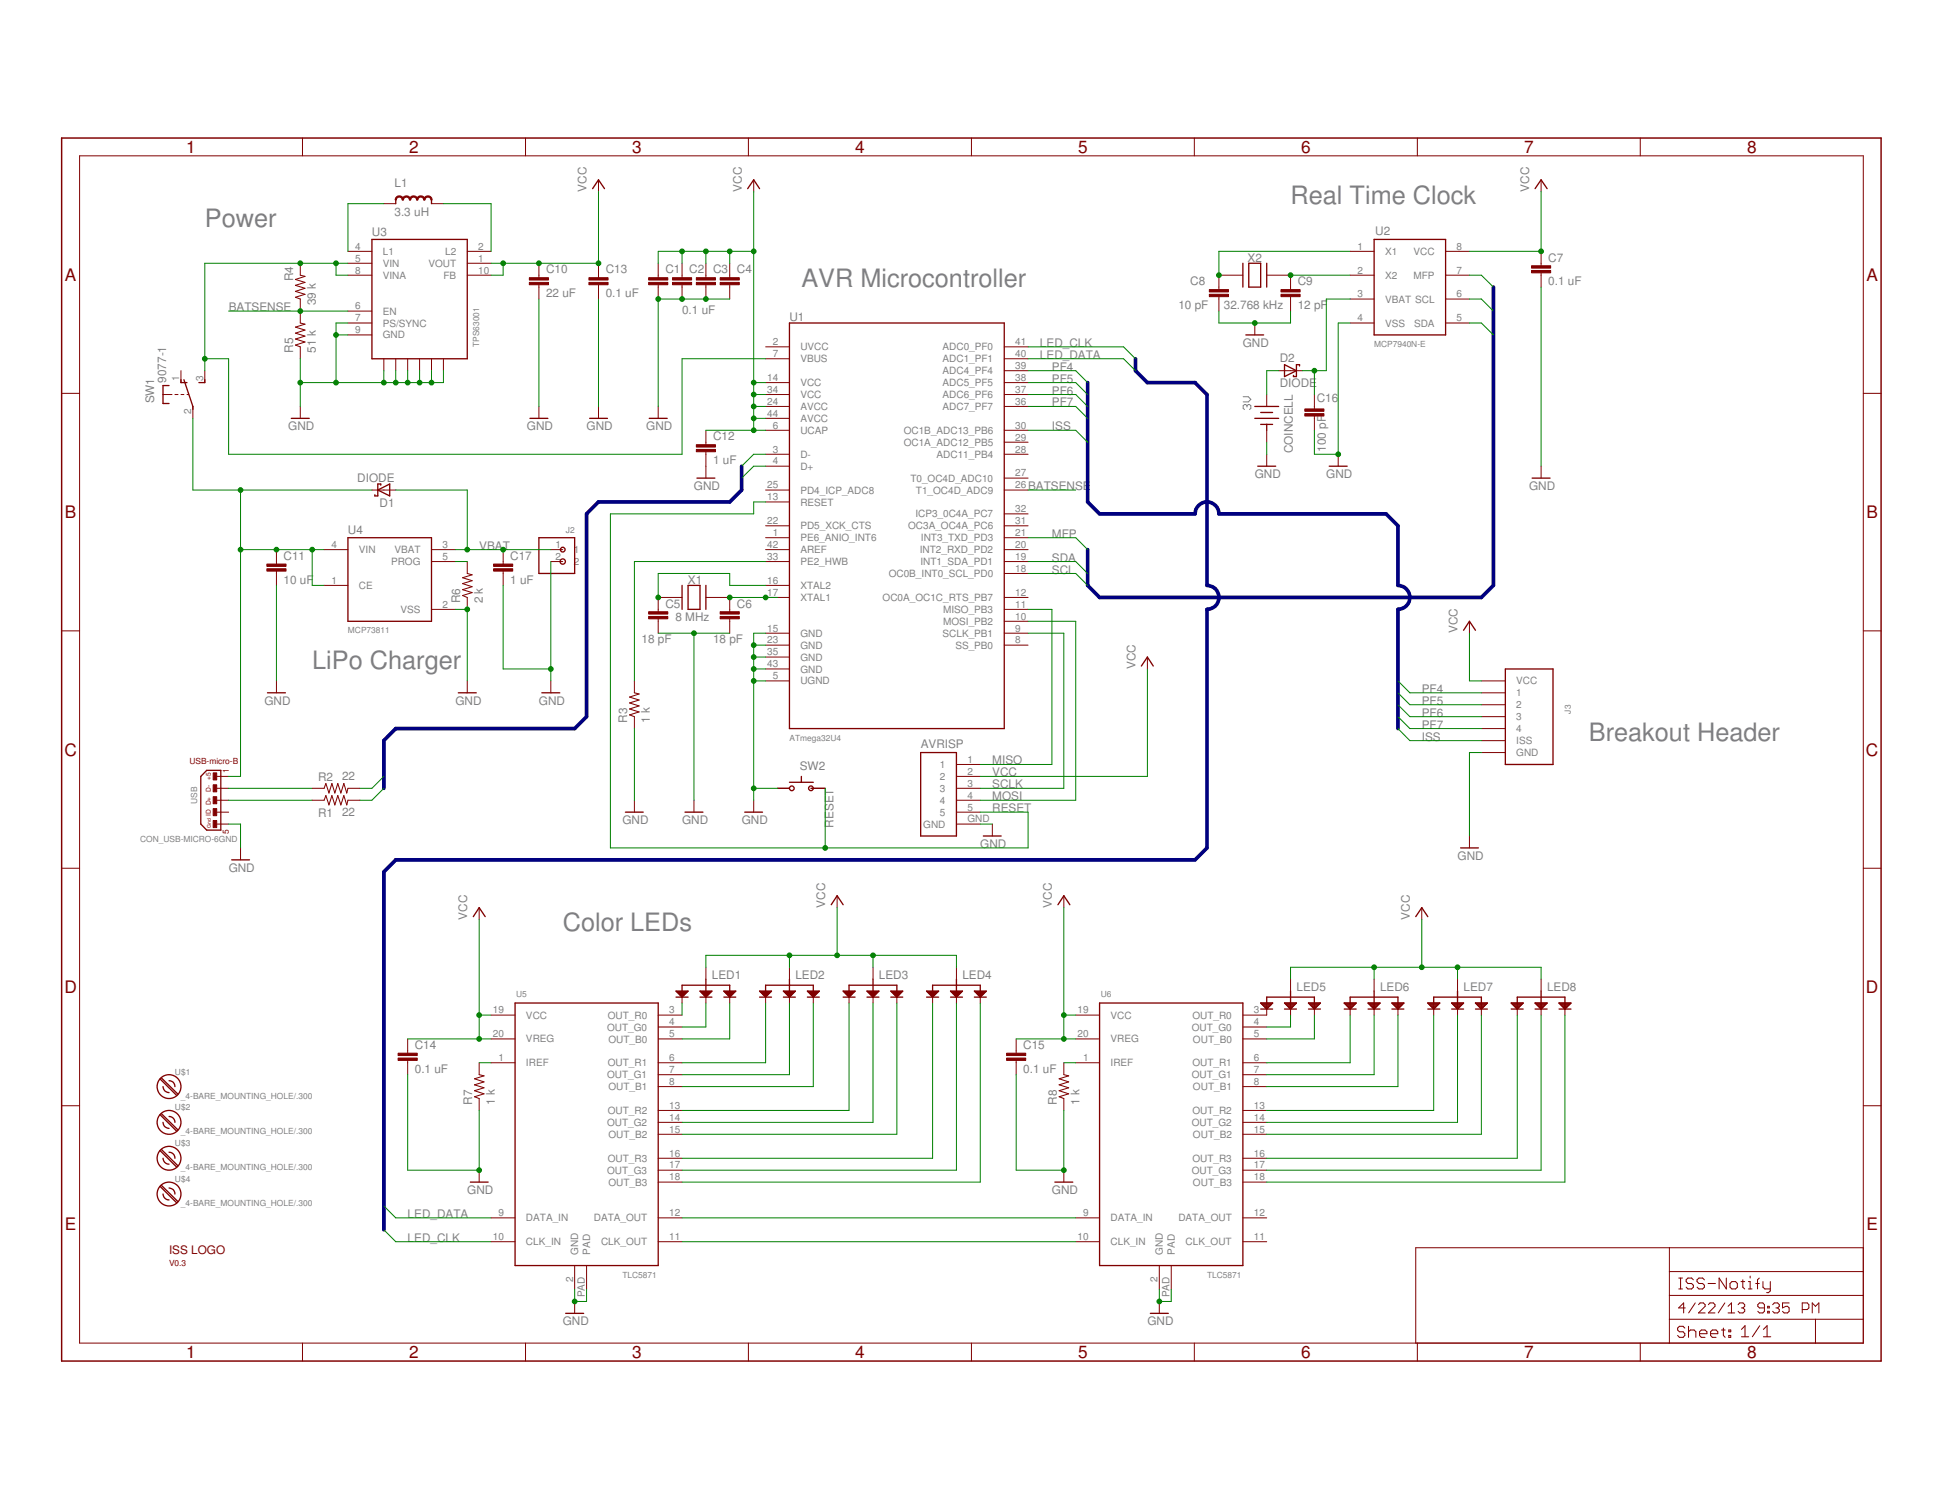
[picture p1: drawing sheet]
<svg xmlns="http://www.w3.org/2000/svg" width="279mm" height="216mm" viewBox="0 0 279 216" stroke-linecap="round" stroke-linejoin="round" font-family="sans-serif">
<path d="M178.9 57.1h.7l.4 .3-.4 .4h-.7M179.4 58.4l-.2-.2h-.2l-.1 .2v.3l.1 .2M179.4 58.4l.2-.2h.2l.2 .2v.3l-.2 .2M179.4 58.4v.1" fill="none" stroke="#808080" stroke-width=".14"/>
<g fill="none" stroke="#800000" stroke-width=".19">
<path d="M53.5 34.4h13.7v17.2h-13.7zM56.9 28.8v.5M62.1 28.8v.5M85.3 27.1l.8-1.2 .9 1.2M107.6 27.1l.8-1.2 .9 1.2M178.8 37.9v3.4M179.7 37.9h1.7v3.4h-1.7zM182.2 37.9v3.4M197.7 34.4h10.3v13.8h-10.3zM220.9 27.1l.8-1.2 .9 1.2M24.3 55.5h-.8v2.5h.8M26 54.6v.4h.9"/>
<path d="M26.5 54.6l1.2 3.9v.4M29.5 54.6v.4h-.9M113.6 46.5h30.9v58.3h-30.9zM179.2 48.2h2.6M180.5 58.5h3.5M181.4 59.3h1.7M184.8 52.5l1.7 .8-1.7 .9zM187 52.6v-.1h-.5v1.7h-.4v-.2M41.9 60.2h2.6M50.1 77.3h12v12.1h-12zM54.4 70.5l1.7-.9v1.7zM54.8 69.8v-.2h-.4v1.7h-.5v-.1"/>
<path d="M76.2 60.2h2.6M77.5 77.3h5.2v5.2h-5.2zM84.8 60.2h2.6M93.4 60.2h2.6M100.3 68.8h2.5M180.5 60.2h3.5M181 67.1h2.5M181.4 61h1.7M182.2 61v.9M191.2 67.1h2.6M220.4 68.8h2.6M38.5 99.7h2.6"/>
<path d="M65.9 99.7h2.6M78 99.7h2.5M98.1 84.2v3.5M99 84.2h1.7v3.5h-1.7zM101.6 84.2v3.5M164.2 95.8l.9-1.3 .8 1.3M210.6 90.7l.8-1.3 .9 1.3M216.6 96.2h6.8v13.8h-6.8zM29.7 110.8h2.1v8.6h-2.1l-.8-.9v-6.8zM90 116.8h2.5M98.6 116.8h2.5M107.1 116.8h2.6"/>
<path d="M111.9 113.4h1.7M113.6 112.5h3.4M115.3 111.7v.8M116.7 113.4h2M132.5 108.2h5.1v12h-5.1zM33.3 123.7h2.6M68.1 131.8l.8-1.2 .9 1.2M119.6 130.1l.8-1.3 .9 1.3M141.5 120.2h2.5M152.2 130.1l.9-1.3 .8 1.3M203.7 131.8l.9-1.2 .8 1.2M210.1 122h2.6"/>
<path d="M23 155.2l2.4 2.4M23.2 155l2.4 2.4M23.5 156.3a.87 .87 0 0 0 .8 .9M24.3 155.4a.8 .8 0 0 1 .9 .9M74.1 144.3h20.6v37.7h-20.6zM97.3 143.4h1.7M97.3 142.6h1.7l-.9 .8zM97.3 142.6h1.6M97.5 142.7h1.3M97.6 142.9h1.1M97.7 143h.8M97.9 143.2h.5"/>
<path d="M98 143.3h.2M98.1 142.6v-.9h6.9v1.7M100.7 143.4h1.7M100.7 142.6h1.7l-.8 .8zM100.8 142.6h1.6M100.9 142.7h1.3M101 142.9h1.1M101.2 143h.8M101.3 143.2h.5M101.5 143.3h.2M101.6 140.8v2.6M104.1 143.4h1.8"/>
<path d="M104.1 142.6h1.8l-.9 .8zM104.2 142.6h1.6M104.3 142.7h1.4M104.5 142.9h1M104.6 143h.8M104.8 143.2h.4M104.9 143.3h.2M109.3 143.4h1.7M109.3 142.6h1.7l-.8 .8zM109.3 142.6h1.7M109.5 142.7h1.3M109.6 142.9h1.1"/>
<path d="M109.7 143h.8M109.9 143.2h.5M110 143.3h.3M110.2 142.6v-.9h6.8v1.7M112.7 143.4h1.7M112.7 142.6h1.7l-.8 .8zM112.8 142.6h1.6M112.9 142.7h1.3M113.1 142.9h1M113.2 143h.8M113.3 143.2h.5M113.5 143.3h.2"/>
<path d="M113.6 140.8v2.6M116.2 143.4h1.7M116.2 142.6h1.7l-.9 .8zM116.2 142.6h1.6M116.3 142.7h1.4M116.5 142.9h1M116.6 143h.8M116.8 143.2h.5M116.9 143.3h.2M121.3 143.4h1.7M121.3 142.6h1.7l-.8 .8zM121.3 142.6h1.7"/>
<path d="M121.5 142.7h1.3M121.6 142.9h1.1M121.8 143h.8M121.9 143.2h.5M122 143.3h.3M122.2 142.6v-.9h6.8v1.7M124.7 143.4h1.7M124.7 142.6h1.7l-.8 .8zM124.8 142.6h1.6M124.9 142.7h1.4M125.1 142.9h1M125.2 143h.8"/>
<path d="M125.3 143.2h.5M125.5 143.3h.2M125.6 140.8v2.6M128.2 143.4h1.7M128.2 142.6h1.7l-.9 .8zM128.2 142.6h1.6M128.4 142.7h1.3M128.5 142.9h1.1M128.6 143h.8M128.8 143.2h.5M128.9 143.3h.2M133.3 143.4h1.7"/>
<path d="M133.3 142.6h1.7l-.8 .8zM133.4 142.6h1.6M133.5 142.7h1.4M133.6 142.9h1.1M133.8 143h.8M133.9 143.2h.5M134.1 143.3h.2M134.2 142.6v-.9h6.8v1.7M136.8 143.4h1.7M136.8 142.6h1.7l-.9 .8zM136.8 142.6h1.6M136.9 142.7h1.4"/>
<path d="M137.1 142.9h1M137.2 143h.8M137.4 143.2h.5M137.5 143.3h.2M137.6 140.8v2.6M140.2 143.4h1.7M140.2 142.6h1.7l-.9 .8zM140.2 142.6h1.7M140.4 142.7h1.3M140.5 142.9h1.1M140.7 143h.7M140.8 143.2h.5"/>
<path d="M140.9 143.3h.3M158.2 144.3h20.6v37.7h-20.6zM181.4 144.3h1.7l-.9 .8zM181.4 145.1h1.7M181.4 144.3h1.7M181.5 144.4h1.4M181.7 144.6h1.1M181.8 144.7h.9M181.9 144.8h.6M182.1 145h.3M182.2 144.3v-.9h6.9v1.7M184.8 144.3h1.7l-.8 .8z"/>
<path d="M184.8 145.1h1.7M184.8 144.3h1.7M185 144.4h1.4M185.1 144.6h1.1M185.3 144.7h.8M185.4 144.8h.5M185.5 145h.3M185.7 142.6v2.5M188.3 144.3h1.7l-.9 .8zM188.3 145.1h1.7M188.3 144.3h1.6M188.4 144.4h1.4"/>
<path d="M188.5 144.6h1.2M188.7 144.7h.8M188.8 144.8h.6M189 145h.3M193.4 144.3h1.7l-.9 .8zM193.4 145.1h1.7M193.4 144.3h1.7M193.5 144.4h1.5M193.7 144.6h1.1M193.8 144.7h.9M194 144.8h.5M194.1 145h.3"/>
<path d="M194.2 144.3v-.9h6.9v1.7M196.8 144.3h1.7l-.8 .8zM196.8 145.1h1.7M196.8 144.3h1.7M197 144.4h1.4M197.1 144.6h1.1M197.3 144.7h.8M197.4 144.8h.6M197.5 145h.3M197.7 142.6v2.5M200.3 144.3h1.7l-.9 .8zM200.3 145.1h1.7"/>
<path d="M200.3 144.3h1.7M200.4 144.4h1.4M200.6 144.6h1.1M200.7 144.7h.8M200.8 144.8h.6M201 145h.3M205.4 144.3h1.7l-.8 .8zM205.4 145.1h1.7M205.4 144.3h1.7M205.6 144.4h1.4M205.7 144.6h1.1M205.8 144.7h.9"/>
<path d="M206 144.8h.6M206.1 145h.3M206.3 144.3v-.9h6.8v1.7M208.9 144.3h1.7l-.9 .8zM208.9 145.1h1.7M208.9 144.3h1.6M209 144.4h1.4M209.1 144.6h1.2M209.3 144.7h.8M209.4 144.8h.6M209.5 145h.3M209.7 142.6v2.5"/>
<path d="M212.3 144.3h1.7l-.9 .8zM212.3 145.1h1.7M212.3 144.3h1.7M212.4 144.4h1.4M212.6 144.6h1.1M212.7 144.7h.9M212.9 144.8h.5M213 145h.3M217.4 144.3h1.7l-.8 .8zM217.4 145.1h1.7M217.4 144.3h1.7M217.6 144.4h1.4"/>
<path d="M217.7 144.6h1.2M217.9 144.7h.8M218 144.8h.6M218.1 145h.3M218.3 144.3v-.9h6.8v1.7M220.9 144.3h1.7l-.9 .8zM220.9 145.1h1.7M220.9 144.3h1.7M221 144.4h1.4M221.1 144.6h1.2M221.3 144.7h.8M221.4 144.8h.6"/>
<path d="M221.6 145h.3M221.7 142.6v2.5M224.3 144.3h1.7l-.9 .8zM224.3 145.1h1.7M224.3 144.3h1.7M224.5 144.4h1.4M224.6 144.6h1.1M224.7 144.7h.9M224.9 144.8h.5M225 145h.3M23 160.3l2.4 2.4M23 165.5l2.4 2.4"/>
<path d="M23 170.6l2.4 2.4M23.2 160.2l2.4 2.3M23.2 165.3l2.4 2.4M23.2 170.5l2.4 2.3M23.5 161.4a.87 .87 0 0 0 .8 .9M23.5 166.6a.87 .87 0 0 0 .8 .8M23.5 171.7a.87 .87 0 0 0 .8 .9M24.3 160.6a.83 .83 0 0 1 .9 .8M24.3 165.7a.83 .83 0 0 1 .9 .9M24.3 170.9a.83 .83 0 0 1 .9 .8M67.7 170h2.5M151.8 170h2.5"/>
<path d="M81.4 188.9h2.6M165.5 188.9h2.6"/>
<circle cx="81" cy="79.1" r=".34"/>
<circle cx="81" cy="80.8" r=".38"/>
<circle cx="113.9" cy="113.4" r=".34"/>
<circle cx="116.7" cy="113.4" r=".34"/>
<circle cx="24.3" cy="156.3" r="1.71"/>
<circle cx="24.3" cy="161.4" r="1.71"/>
<circle cx="24.3" cy="166.6" r="1.71"/>
<circle cx="24.3" cy="171.7" r="1.71"/>
</g>
<g fill="none" stroke="#800000" stroke-width=".14">
<path d="M43.5 19.9v2.5M75.6 19.9v2.5M107.7 19.9v2.5M139.8 19.9v2.5M171.8 19.9v2.5M203.9 19.9v2.5M236 19.9v2.5M11.5 22.4h256.6v170.8h-256.6zM43.2 37.9v1.7M50.1 36.2h3.4M50.1 39.6h3.4M50.1 37.9h3.4"/>
<path d="M55.2 29.3h1.7M62.1 29.3h1.7M67.2 36.2h3.5M67.2 39.6h3.5M67.2 37.9h3.5M77.5 37.9v2M86.1 25.9v1.7M86.1 37.9v2M94.7 37.9v2M98.1 37.9v2M101.6 37.9v2M105 37.9v2"/>
<path d="M108.4 25.9v1.7M178.8 39.6h-3.4v2.1M182.2 39.6h3.5v2.1M194.2 36.2h3.5M194.2 39.6h3.5M208 36.2h3.4M208 39.6h3.4M221.7 25.9v1.7M221.7 36.2v2M221.7 39.2v2.1M8.9 56.6h2.6M23.5 56.7h1.2"/>
<path d="M25.2 56.7h.4M26 56.7h.5M26 53.3v1.7M26.9 56.7h.3M27.7 58.5v1.7M29.5 53.3v1.7M43.2 43v3.5M43.2 49.9v1.7M43.2 58.5v1.7M50.1 46.5h3.4M50.1 44.7h3.4M50.1 48.2h3.4"/>
<path d="M55.2 51.6v1.7M56.9 51.6v1.7M58.7 51.6v1.7M60.4 51.6v1.7M62.1 51.6v1.7M63.8 51.6v1.7M77.5 41v2M77.5 58.5v1.7M86.1 41v2M86.1 58.5v1.7M94.7 41v2M94.7 58.5v1.7"/>
<path d="M98.1 41v2M101.6 41v2M105 41v2M110.2 49.9h3.4M110.2 51.6h3.4M110.2 55h3.4M110.2 58.5h3.4M110.2 56.7h3.4M144.5 49.9h3.4M144.5 51.6h3.4M144.5 55h3.4M144.5 58.5h3.4"/>
<path d="M144.5 56.7h3.4M144.5 53.3h3.4M175.4 42.7v2M180.5 46.5v1.7M182.2 56.7v1.8M184 53.3h3.4M185.7 42.7v2M189.1 56.7v2.1M189.1 59.8v2.1M194.2 43h3.5M194.2 46.5h3.5M208 43h3.4"/>
<path d="M208 46.5h3.4M268.1 56.6h2.5M39.8 79.1v2M46.6 79.1h3.5M53.5 70.5h3.4M62.1 79.1h3.4M72.4 79.1v2M79.2 79.1h1.8M101.6 61.9v2.1M101.6 65v3.8M110.2 60.2h3.4M110.2 61.9h3.4"/>
<path d="M110.2 65.3h3.4M110.2 67.1h3.4M110.2 70.5h3.4M110.2 72.2h3.4M110.2 75.6h3.4M110.2 77.3h3.4M110.2 79.1h3.4M144.5 61.9h3.4M144.5 65.3h3.4M144.5 70.5h3.4M144.5 63.6h3.4M144.5 68.8h3.4"/>
<path d="M144.5 73.9h3.4M144.5 75.6h3.4M144.5 77.3h3.4M144.5 79.1h3.4M182.2 61.9v1.7M182.2 65.3v1.8M192.5 65.3v1.8M221.7 67.1v1.7M8.9 90.7h2.6M39.8 82.1v2.1M39.8 97.9v1.8M46.6 84.2h3.5"/>
<path d="M62.1 80.8h3.4M62.1 87.7h3.4M67.2 80.8v1.7M67.2 85.9v1.8M67.2 97.9v1.8M72.4 82.1v2.1M79.2 80.8h1.8M79.2 97.9v1.8M91.3 97.9v1.8M94.7 89v2.1M98.1 85.9h-3.4v2.1M101.6 85.9h3.4v2.1"/>
<path d="M105 89v2.1M110.2 80.8h3.4M110.2 85.9h3.4M110.2 91.1h3.4M110.2 92.8h3.4M110.2 84.2h3.4M110.2 94.5h3.4M110.2 96.2h3.4M110.2 97.9h3.4M144.5 80.8h3.4M144.5 82.5h3.4M144.5 85.9h3.4"/>
<path d="M144.5 87.7h3.4M144.5 89.4h3.4M144.5 91.1h3.4M144.5 92.8h3.4M165.1 94.5v1.7M211.4 89.4v1.7M213.1 97.9h3.5M213.1 99.7h3.5M268.1 90.7h2.5M31.2 111.7h1.7M31.2 113.4h1.7M31.2 115.1h1.7"/>
<path d="M31.2 116.8h1.7M31.2 118.5h1.7M44.9 113.4h1.7M44.9 115.1h1.7M50.1 113.4h1.7M50.1 115.1h1.7M91.3 103.1v1.7M91.3 115.1v1.7M99.8 115.1v1.7M108.4 115.1v1.7M111.9 113.4h1.7M117 113.4h1.7"/>
<path d="M137.6 110h3.4M137.6 111.7h3.4M137.6 113.4h3.4M137.6 115.1h3.4M137.6 116.8h3.4M137.6 118.5h3.4M142.8 118.5v1.7M213.1 101.4h3.5M213.1 103.1h3.5M213.1 104.8h3.5M213.1 106.5h3.5M213.1 108.2h3.5"/>
<path d="M8.9 124.9h2.6M34.6 122v1.7M68.9 130.6v1.7M101.6 139.1v1.7M113.6 139.1v1.7M120.4 128.8v1.8M125.6 139.1v1.7M137.6 139.1v1.7M153.1 128.8v1.8M204.6 130.6v1.7M211.4 120.2v1.8M268.1 124.9h2.5"/>
<path d="M8.9 159h2.6M58.7 149.4v2.1M58.7 152.5v2.1M68.9 152.9v1.7M68.9 158v1.7M70.7 146h3.4M70.7 149.4h3.4M70.7 152.9h3.4M94.7 146h3.4M94.7 149.4h3.4M94.7 152.9h3.4M94.7 159.7h3.4"/>
<path d="M94.7 147.7h3.4M94.7 154.6h3.4M94.7 156.3h3.4M98.1 142.6v1.7M101.6 142.6v1.7M105 142.6v1.7M110.2 142.6v1.7M113.6 142.6v1.7M117 142.6v1.7M122.2 142.6v1.7M125.6 142.6v1.7M129 142.6v1.7"/>
<path d="M134.2 142.6v1.7M137.6 142.6v1.7M141 142.6v1.7M146.2 149.4v2.1M146.2 152.5v2.1M153.1 152.9v1.7M153.1 158v1.7M154.8 146h3.4M154.8 149.4h3.4M154.8 152.9h3.4M178.8 149.4h3.4M178.8 152.9h3.4"/>
<path d="M178.8 159.7h3.4M178.8 147.7h3.4M178.8 154.6h3.4M178.8 156.3h3.4M182.2 144.3v1.7h-3.4M185.7 140.8v1.8M185.7 144.3v1.7M189.1 144.3v1.7M194.2 144.3v1.7M197.7 140.8v1.8M197.7 144.3v1.7M201.1 144.3v1.7"/>
<path d="M206.3 144.3v1.7M209.7 140.8v1.8M209.7 144.3v1.7M213.1 144.3v1.7M218.3 144.3v1.7M221.7 140.8v1.8M221.7 144.3v1.7M225.1 144.3v1.7M268.1 159h2.5M68.9 168.3v1.7M70.7 175.2h3.4M70.7 178.6h3.4"/>
<path d="M94.7 175.2h3.4M94.7 178.6h3.4M94.7 166.6h3.4M94.7 161.4h3.4M94.7 168.3h3.4M94.7 163.2h3.4M94.7 170h3.4M153.1 168.3v1.7M154.8 175.2h3.4M154.8 178.6h3.4M178.8 175.2h3.4M178.8 178.6h3.4"/>
<path d="M178.8 166.6h3.4M178.8 161.4h3.4M178.8 168.3h3.4M178.8 163.2h3.4M178.8 170h3.4M240.2 179.5v13.7M268.1 179.5h-64.4v13.7M43.5 193.2v2.6M75.6 193.2v2.6M82.7 182v3.5M82.7 187.2v1.7M84.4 182v3.5"/>
<path d="M107.7 193.2v2.6M139.8 193.2v2.6M166.8 182v3.5M166.8 187.2v1.7M168.5 182v3.5M171.8 193.2v2.6M203.9 193.2v2.6M236 193.2v2.6M240.2 189.8h27.9M240.2 186.3h27.9M240.2 182.9h27.9M242.5 188.1h-1l.7-.7v1.4"/>
<path d="M243.9 187.4l-.9 1.4M244.4 187.7l.2-.3h.5l.2 .3v.2l-.9 .9h.9M245.8 187.7l.2-.3h.5l.2 .3v.2l-.9 .9h.9M248.2 187.4l-1 1.4M248.6 188.8h1M248.6 187.9l.5-.5v1.4M250.1 187.7l.2-.3h.5l.2 .3v.2l-.2 .2M250.5 188.1h.3M250.8 188.1l.2 .3v.2l-.2 .2h-.5l-.2-.2M253.9 188.1h-.8l-.2-.2v-.2l.2-.3h.5l.3 .3v.9l-.3 .2h-.5l-.2-.2M254.3 187.9h.3v.2h-.3zM254.3 188.6h.3v.2h-.3z"/>
<path d="M255 187.7l.3-.3h.5l.2 .3v.2l-.2 .2M255.5 188.1h.3M255.8 188.1l.2 .3v.2l-.2 .2h-.5l-.3-.2M257.4 187.4h-.9v.7l.4-.2h.3l.2 .2v.5l-.2 .2h-.5l-.2-.2M259.3 188.4h.7l.2-.3v-.4l-.2-.3h-.7v1.4M260.7 188.8v-1.4l.5 .5 .5-.5v1.4M261.2 189.8v3.4"/>
</g>
<g fill="#800000" stroke="#800000" stroke-width=".14">
<path d="M30.7 111.2h.5v1h-.5z"/>
<path d="M30.7 112.9h.5v1h-.5z"/>
<path d="M30.7 114.6h.5v1h-.5z"/>
<path d="M30.7 116.3h.5v1h-.5z"/>
<path d="M30.7 118h.5v1h-.5z"/>
<path d="M93.3 40.6h2.8v.4h-2.8z"/>
<path d="M93.3 39.9h2.8v.4h-2.8z"/>
<path d="M96.8 40.6h2.7v.4h-2.7z"/>
<path d="M96.8 39.9h2.7v.4h-2.7z"/>
<path d="M100.2 40.6h2.7v.4h-2.7z"/>
<path d="M100.2 39.9h2.7v.4h-2.7z"/>
<path d="M103.6 40.6h2.8v.4h-2.8z"/>
<path d="M103.6 39.9h2.8v.4h-2.8z"/>
<path d="M93.3 88.7h2.8v.3h-2.8z"/>
<path d="M93.3 88h2.8v.3h-2.8z"/>
<path d="M103.6 88.7h2.8v.3h-2.8z"/>
<path d="M103.6 88h2.8v.3h-2.8z"/>
<path d="M220.3 38.9h2.8v.3h-2.8z"/>
<path d="M220.3 38.2h2.8v.4h-2.8z"/>
<path d="M174 42.3h2.7v.4h-2.7z"/>
<path d="M174 41.7h2.7v.3h-2.7z"/>
<path d="M184.3 42.3h2.7v.4h-2.7z"/>
<path d="M184.3 41.7h2.7v.3h-2.7z"/>
<path d="M76.2 40.6h2.7v.4h-2.7z"/>
<path d="M76.2 39.9h2.7v.4h-2.7z"/>
<path d="M38.4 81.8h2.7v.3h-2.7z"/>
<path d="M38.4 81.1h2.7v.4h-2.7z"/>
<path d="M100.2 64.6h2.7v.4h-2.7z"/>
<path d="M100.2 64h2.7v.3h-2.7z"/>
<path d="M84.7 40.6h2.8v.4h-2.8z"/>
<path d="M84.7 39.9h2.8v.4h-2.8z"/>
<path d="M57.3 152.2h2.7v.3h-2.7z"/>
<path d="M57.3 151.5h2.7v.3h-2.7z"/>
<path d="M144.8 152.2h2.8v.3h-2.8z"/>
<path d="M144.8 151.5h2.8v.3h-2.8z"/>
<path d="M187.7 59.5h2.8v.3h-2.8z"/>
<path d="M187.7 58.8h2.8v.4h-2.8z"/>
<path d="M71 81.8h2.8v.3h-2.8z"/>
<path d="M71 81.1h2.8v.4h-2.8z"/>
</g>
<g fill="#800000" stroke="#800000" stroke-width=".14">
<path d="M57.1 28.3a.59 .59 0 0 1 .6-.1 .59 .59 0 0 1 .3 .6h-.1a.42 .42 0 0 0-.5-.5 .42 .42 0 0 0-.4 .5h-.1v-.1z" fill-rule="evenodd"/>
<path d="M58.1 28.3a.6 .6 0 0 1 .6-.1 .6 .6 0 0 1 .4 .6h-.2a.43 .43 0 0 0-.4-.5 .43 .43 0 0 0-.5 .5h-.1v-.1z" fill-rule="evenodd"/>
<path d="M59.1 28.3a.61 .61 0 0 1 .7-.1 .61 .61 0 0 1 .3 .6h-.2a.43 .43 0 0 0-.4-.5 .43 .43 0 0 0-.4 .5h-.2v-.1z" fill-rule="evenodd"/>
<path d="M60.1 28.3a.6 .6 0 0 1 .7-.1 .6 .6 0 0 1 .3 .6h-.1a.42 .42 0 0 0-.5-.5 .42 .42 0 0 0-.4 .5h-.2v-.1z" fill-rule="evenodd"/>
<path d="M61.2 28.3a.6 .6 0 0 1 .6-.1 .6 .6 0 0 1 .4 .6h-.2a.43 .43 0 0 0-.4-.5 .43 .43 0 0 0-.5 .5h-.1v-.1z" fill-rule="evenodd"/>
</g>
<g fill="none" stroke="#800000" stroke-width=".15">
<path d="M43.2 39.6l.7 .2-1.4 .4 1.4 .4-1.4 .4 1.4 .5-1.4 .4 1.4 .4-1.4 .5 .7 .2M43.2 46.5l.7 .1-1.4 .5 1.4 .4-1.4 .4 1.4 .4-1.4 .5 1.4 .4-1.4 .4 .7 .3M67.2 82.5l.7 .2-1.4 .4 1.4 .4-1.4 .4 1.4 .5-1.4 .4 1.4 .4-1.4 .5 .7 .2M91.3 99.7l.6 .1-1.3 .5 1.3 .4-1.3 .4 1.3 .4-1.3 .5 1.3 .4-1.3 .4 .7 .3M46.6 115.1l.3-.7 .4 1.4 .5-1.4 .4 1.4 .4-1.4 .4 1.4 .5-1.4 .4 1.4 .2-.7M46.6 113.4l.3-.7 .4 1.4 .5-1.4 .4 1.4 .4-1.4 .4 1.4 .5-1.4 .4 1.4 .2-.7M68.9 154.6l.7 .1-1.3 .5 1.3 .4-1.3 .4 1.3 .5-1.3 .4 1.3 .4-1.3 .5 .6 .2M153.1 154.6l.7 .1-1.4 .5 1.4 .4-1.4 .4 1.4 .5-1.4 .4 1.4 .4-1.4 .5 .7 .2M241.5 185.4h.6M241.5 183.8h.6M241.8 183.8v1.6M242.4 191l-.3-.2h-.5l-.2 .2v.3l.2 .3h.5l.3 .2v.3l-.3 .3h-.5l-.2-.3"/>
<path d="M242.9 190.8v1.6M242.9 191.6l.3-.3h.5l.3 .3v.8M243.6 184.1l-.2-.3h-.6l-.2 .3v.2l.2 .3h.6l.2 .3v.2l-.2 .3h-.6l-.2-.3M244.5 191.8h1.1v-.2l-.3-.3h-.5l-.3 .3v.5l.3 .3h.5M245.2 184.1l-.2-.3h-.6l-.2 .3v.2l.2 .3h.6l.2 .3v.2l-.2 .3h-.6l-.2-.3M245.7 184.6h1.1M246.1 191.8h1v-.2l-.2-.3h-.5l-.3 .3v.5l.3 .3h.5M247.7 191.3h.5M247.9 191v1.1l.3 .3M248.4 183.8v1.6l-1.1-1.6v1.6M248.7 191.3h.3v.3h-.3zM248.7 192.1h.3v.3h-.3z"/>
<path d="M248.9 184.6l.3-.3h.5l.3 .3v.5l-.3 .3h-.5l-.3-.3zM250.5 184.3h.5M250.5 191.2l.6-.5v1.6M250.5 192.3h1.1M250.7 184.1v1l.3 .3M251.5 185.4h.6M251.5 184.3h.3v1.1M251.8 183.6v.2M252.6 184.6h.5M253.1 183.8l-.2 .3v1.3M253.2 190.7l-1.1 1.6M253.6 184.3v.8l.3 .3h.8"/>
<path d="M253.7 192.3h1.1M253.7 191.2l.5-.5v1.6M254.7 184.3v1.4l-.3 .2h-.2"/>
</g>
<path d="M8.9 19.9h261.7v175.9h-261.7z" fill="none" stroke="#800000" stroke-width=".21"/>
<path d="M156.5 55v17.2l1.7 1.7h13.7a1.71 1.71 0 0 1 1.8-1.7 1.71 1.71 0 0 1 1.7 1.7h24l1.7 1.7v8.6a1.73 1.73 0 0 1 1.7 1.7 1.73 1.73 0 0 1-1.7 1.8v17.1M163.4 51.6v1.7l1.7 1.7h6.8l1.8 1.7v27.5a1.73 1.73 0 0 1 1.7 1.7 1.73 1.73 0 0 1-1.7 1.8v34.3l-1.8 1.7h-115l-1.7 1.7v51.5M214.9 41.3v42.9l-1.8 1.7h-54.9l-1.7-1.7v-5.1M106.7 67.1v3.4l-1.7 1.7h-18.9l-1.7 1.7v29.2l-1.7 1.7h-25.8l-1.7 1.7v6.9" fill="none" stroke="#000080" stroke-width=".53"/>
<g fill="none" stroke="#008000" stroke-width=".14">
<path d="M48.3 37.9v1.7h1.8M50.1 37.9h-20.6v15.4M55.2 29.3h-5.1v6.9M63.8 29.3h6.9v6.9M72.4 37.9v1.7h-1.7M86.1 27.6v10.3h-15.4M98.1 36.2v1.7M101.6 36.2v1.7M105 36.2v1.7M108.4 27.6v34.3M108.4 36.2h-13.7v1.7M185.7 39.6h8.5"/>
<path d="M194.2 36.2h-18.8v3.4M211.4 39.6h1.7l1.8 1.7M221.7 27.6v8.6h-10.3M29.5 51.6h3.4v13.7h65.2v-13.7h12.1M32.9 44.7h17.2M43.2 51.6v6.9M48.3 48.2h1.8M50.1 46.5h-1.8v8.5M55.2 53.3v1.7M56.9 53.3v1.7M58.7 53.3v1.7M60.4 53.3v1.7"/>
<path d="M62.1 53.3v1.7M63.8 53.3v1.7h-20.6M77.5 43v15.5M86.1 43v15.5M105 43h-10.3v15.5M108.4 55h1.8M108.4 56.7h1.8M108.4 58.5h1.8M147.9 51.6h13.7l1.8 1.7M147.9 55h6.9l1.7 1.7M147.9 56.7h6.9l1.7 1.8M147.9 58.5h6.9l1.7 1.7"/>
<path d="M147.9 53.3h6.9l1.7 1.7M147.9 49.9h13.7l1.8 1.7M175.4 44.7v1.8h10.3v-1.8M184 53.3h-1.8v3.4M189.1 53.3v3.4M194.2 46.5h-1.7v18.8h-3.4v-3.4M194.2 43h-3.4v10.3h-3.4M211.4 46.5h1.7l1.8 1.7M211.4 43h1.7l1.8 1.7M221.7 41.3v25.8M27.7 60.2v10.3h25.8M34.6 70.5v41.2h-1.7"/>
<path d="M34.6 79.1h12M44.9 79.1v5.1h1.7M56.9 70.5h10.3v8.6M65.5 79.1h13.7M101.6 61.9h8.6M108.4 60.2h1.8M110.2 65.3h-1.8l-1.7 1.8M110.2 72.2h-1.8v1.7h-20.6v48.1h60.1v-5.2h-6.9M110.2 67.1h-1.8l-1.7 1.7M147.9 61.9h6.9l1.7 1.7M147.9 77.3h6.9l1.7 1.8M147.9 70.5h6.9"/>
<path d="M182.2 63.6v1.7M39.8 84.2v13.7M65.5 87.7h1.7v10.2M65.5 80.8h1.7M72.4 84.2v12h6.8M79.2 80.8v17.1M94.7 91.1h10.3M99.8 91.1v24M105 85.9h6.9M108.4 97.9h1.8M108.4 96.2h1.8M108.4 94.5h1.8"/>
<path d="M108.4 92.8h1.8M110.2 91.1h-1.8v24M110.2 84.2h-5.2v-1.7h-10.3v3.4M110.2 80.8h-18.9v17.1M147.9 91.1h5.2v22.3h-12.1M147.9 87.7h3.4v22.3h-10.3M147.9 89.4h6.9v25.7h-13.8M147.9 82.5h6.9l1.7 1.7M147.9 80.8h6.9l1.7 1.7M165.1 96.2v15.5h-24.1M201.1 97.9l1.7 1.8h10.3M201.1 99.7l1.7 1.7h10.3"/>
<path d="M211.4 91.1v6.8h1.7M32.9 113.4h12M32.9 118.5h1.7v3.5M32.9 115.1h12M55.2 111.7l-1.7 1.7h-1.7M55.2 113.4l-1.7 1.7h-1.7M91.3 104.8v10.3M108.4 113.4h3.5M118.7 113.4v8.6M141 118.5h1.8M201.1 101.4l1.7 1.7h10.3M201.1 103.1l1.7 1.7h10.3"/>
<path d="M201.1 104.8l1.7 1.7h10.3M213.1 108.2h-1.7v12M68.9 132.3v17.1M101.6 139.1v-1.7h36v1.7M113.6 137.4v1.7M120.4 130.6v6.8M125.6 137.4v1.7M153.1 130.6v18.8M197.7 139.1v1.7M204.6 132.3v6.8M209.7 139.1v1.7M58.7 154.6v13.7h10.2v-8.6"/>
<path d="M58.7 149.4h12M68.9 146h1.8M68.9 152.9h1.8M98.1 144.3v1.7M101.6 144.3v3.4h-3.5M105 144.3v5.1h-6.9M110.2 144.3v8.6h-12.1M113.6 144.3v10.3h-15.5M117 144.3v12h-18.9M122.2 144.3v15.4h-24.1M125.6 144.3v17.1h-27.5M129 144.3v18.9h-30.9"/>
<path d="M134.2 144.3v22.3h-36.1M137.6 144.3v24h-39.5M141 144.3v25.7h-42.9M146.2 154.6v13.7h6.9v-8.6M146.2 149.4h8.6M153.1 146h1.7M153.1 152.9h1.7M185.7 140.8v-1.7h36v1.7M185.7 146v1.7h-3.5M189.1 146v3.4h-6.9M194.2 146v6.9h-12M197.7 146v8.6h-15.5"/>
<path d="M201.1 146v10.3h-18.9M206.3 146v13.7h-24.1M209.7 146v15.4h-27.5M213.1 146v17.2h-30.9M218.3 146v20.6h-36.1M221.7 146v22.3h-39.5M225.1 146v24h-42.9M55.2 176.9l1.7 1.7h13.8M55.2 173.5l1.7 1.7h13.8M98.1 178.6h56.7M98.1 175.2h56.7M82.7 185.5v1.7h1.7v-1.7"/>
<path d="M166.8 185.5v1.7h1.7v-1.7"/>
</g>
<g fill="#008000" stroke="#008000" stroke-width=".14">
<circle cx="29.5" cy="51.6" r=".34"/>
<circle cx="48.3" cy="37.9" r=".34"/>
<circle cx="43.2" cy="37.9" r=".34"/>
<circle cx="43.2" cy="55" r=".34"/>
<circle cx="60.4" cy="55" r=".34"/>
<circle cx="58.7" cy="55" r=".34"/>
<circle cx="56.9" cy="55" r=".34"/>
<circle cx="55.2" cy="55" r=".34"/>
<circle cx="48.3" cy="55" r=".34"/>
<circle cx="48.3" cy="48.2" r=".34"/>
<circle cx="62.1" cy="55" r=".34"/>
<circle cx="108.4" cy="97.9" r=".34"/>
<circle cx="108.4" cy="96.2" r=".34"/>
<circle cx="108.4" cy="94.5" r=".34"/>
<circle cx="108.4" cy="92.8" r=".34"/>
<circle cx="108.4" cy="113.4" r=".34"/>
<circle cx="101.6" cy="43" r=".34"/>
<circle cx="98.1" cy="43" r=".34"/>
<circle cx="94.7" cy="43" r=".34"/>
<circle cx="192.5" cy="65.3" r=".34"/>
<circle cx="180.5" cy="46.5" r=".34"/>
<circle cx="99.8" cy="91.1" r=".34"/>
<circle cx="67.2" cy="87.7" r=".34"/>
<circle cx="79.2" cy="96.2" r=".34"/>
<circle cx="82.7" cy="187.2" r=".34"/>
<circle cx="68.9" cy="168.3" r=".34"/>
<circle cx="153.1" cy="168.3" r=".34"/>
<circle cx="166.8" cy="187.2" r=".34"/>
<circle cx="108.4" cy="55" r=".34"/>
<circle cx="108.4" cy="56.7" r=".34"/>
<circle cx="108.4" cy="58.5" r=".34"/>
<circle cx="108.4" cy="36.2" r=".34"/>
<circle cx="98.1" cy="36.2" r=".34"/>
<circle cx="101.6" cy="36.2" r=".34"/>
<circle cx="105" cy="36.2" r=".34"/>
<circle cx="108.4" cy="61.9" r=".34"/>
<circle cx="108.4" cy="60.2" r=".34"/>
<circle cx="72.4" cy="37.9" r=".34"/>
<circle cx="77.5" cy="37.9" r=".34"/>
<circle cx="86.1" cy="37.9" r=".34"/>
<circle cx="221.7" cy="36.2" r=".34"/>
<circle cx="68.9" cy="146" r=".34"/>
<circle cx="68.9" cy="149.4" r=".34"/>
<circle cx="153.1" cy="146" r=".34"/>
<circle cx="153.1" cy="149.4" r=".34"/>
<circle cx="120.4" cy="137.4" r=".34"/>
<circle cx="125.6" cy="137.4" r=".34"/>
<circle cx="113.6" cy="137.4" r=".34"/>
<circle cx="197.7" cy="139.1" r=".34"/>
<circle cx="204.6" cy="139.1" r=".34"/>
<circle cx="209.7" cy="139.1" r=".34"/>
<circle cx="185.7" cy="39.6" r=".34"/>
<circle cx="175.4" cy="39.6" r=".34"/>
<circle cx="105" cy="85.9" r=".34"/>
<circle cx="110.2" cy="85.9" r=".34"/>
<circle cx="94.7" cy="85.9" r=".34"/>
<circle cx="34.6" cy="79.1" r=".34"/>
<circle cx="44.9" cy="79.1" r=".34"/>
<circle cx="34.6" cy="70.5" r=".34"/>
<circle cx="39.8" cy="79.1" r=".34"/>
<circle cx="67.2" cy="79.1" r=".34"/>
<circle cx="72.4" cy="79.1" r=".34"/>
<circle cx="189.1" cy="53.3" r=".34"/>
<circle cx="118.7" cy="122" r=".34"/>
<circle cx="43.2" cy="44.7" r=".34"/>
</g>
<g font-size="3.6" fill="#808080">
<text x="185.7" y="29.3">Real Time Clock</text>
<text x="29.5" y="32.7">Power</text>
<text x="115.3" y="41.3">AVR Microcontroller</text>
<text x="44.9" y="96.2">LiPo Charger</text>
<text x="228.6" y="106.5">Breakout Header</text>
<text x="81" y="134">Color LEDs</text>
</g>
<g font-size="2.5" fill="#800000">
<text x="26.8" y="22">1</text>
<text x="58.9" y="22">2</text>
<text x="91" y="22">3</text>
<text x="123" y="22">4</text>
<text x="155.1" y="22">5</text>
<text x="187.2" y="22">6</text>
<text x="219.3" y="22">7</text>
<text x="251.4" y="22">8</text>
<text x="9.3" y="40.4">A</text>
<text x="268.5" y="40.4">A</text>
<text x="9.3" y="74.5">B</text>
<text x="268.5" y="74.5">B</text>
<text x="9.3" y="108.7">C</text>
<text x="268.5" y="108.7">C</text>
<text x="9.3" y="142.8">D</text>
<text x="268.5" y="142.8">D</text>
<text x="9.3" y="177">E</text>
<text x="268.5" y="177">E</text>
<text x="26.8" y="195.4">1</text>
<text x="58.9" y="195.4">2</text>
<text x="91" y="195.4">3</text>
<text x="123" y="195.4">4</text>
<text x="155.1" y="195.4">5</text>
<text x="187.2" y="195.4">6</text>
<text x="219.3" y="195.4">7</text>
<text x="251.4" y="195.4">8</text>
</g>
<g font-size="1.7" fill="#808080">
<text x="56.8" y="26.9">L1</text>
<text x="84.4" y="27.6" transform="rotate(-90 84.4 27.6)">VCC</text>
<text x="106.7" y="27.6" transform="rotate(-90 106.7 27.6)">VCC</text>
<text x="220" y="27.6" transform="rotate(-90 220 27.6)">VCC</text>
<text x="53.5" y="33.9">U3</text>
<text x="56.8" y="31">3.3 uH</text>
<text x="197.9" y="33.8">U2</text>
<text x="42.2" y="40.4" transform="rotate(-90 42.2 40.4)">R4</text>
<text x="78.6" y="39.3">C10</text>
<text x="87.1" y="39.3">C13</text>
<text x="95.7" y="39.3">C1</text>
<text x="99.2" y="39.3">C2</text>
<text x="102.6" y="39.3">C3</text>
<text x="106" y="39.3">C4</text>
<text x="171.3" y="41">C8</text>
<text x="179.5" y="37.7">X2</text>
<text x="186.7" y="41">C9</text>
<text x="222.7" y="41">0.1 uF</text>
<text x="222.7" y="37.6">C7</text>
<text x="32.9" y="44.7">BATSENSE</text>
<text x="45.4" y="43.9" transform="rotate(-90 45.4 43.9)">39 k</text>
<text x="78.6" y="42.8">22 uF</text>
<text x="87.1" y="42.8">0.1 uF</text>
<text x="98.1" y="45.2">0.1 uF</text>
<text x="113.6" y="46.1">U1</text>
<text x="169.5" y="44.5">10 pF</text>
<text x="176.1" y="44.4">32.768 kHz</text>
<text x="186.7" y="44.5">12 pF</text>
<text x="42.2" y="50.7" transform="rotate(-90 42.2 50.7)">R5</text>
<text x="45.4" y="50.7" transform="rotate(-90 45.4 50.7)">51 k</text>
<text x="149.6" y="51.6">LED_DATA</text>
<text x="149.6" y="49.9">LED_CLK</text>
<text x="151.3" y="53.3">PF4</text>
<text x="178.8" y="49.9">GND</text>
<text x="184.1" y="52">D2</text>
<text x="22.2" y="58" transform="rotate(-90 22.2 58)">SW1</text>
<text x="23.9" y="55" transform="rotate(-90 23.9 55)">9077-1</text>
<text x="151.3" y="55">PF5</text>
<text x="151.3" y="56.8">PF6</text>
<text x="151.3" y="58.5">PF7</text>
<text x="184.1" y="55.6">DIODE</text>
<text x="189.4" y="57.9">C16</text>
<text x="41.5" y="61.9">GND</text>
<text x="75.8" y="61.9">GND</text>
<text x="84.4" y="61.9">GND</text>
<text x="93" y="61.9">GND</text>
<text x="102.6" y="63.4">C12</text>
<text x="151.3" y="61.9">ISS</text>
<text x="186" y="65.2" transform="rotate(-90 186 65.2)">COINCELL</text>
<text x="190.7" y="65" transform="rotate(-90 190.7 65)">100 pF</text>
<text x="51.4" y="69.4">DIODE</text>
<text x="99.8" y="70.5">GND</text>
<text x="102.6" y="66.8">1 uF</text>
<text x="147.9" y="70.5">BATSENSE</text>
<text x="180.5" y="68.8">GND</text>
<text x="190.8" y="68.8">GND</text>
<text x="220" y="70.5">GND</text>
<text x="50.1" y="76.8">U4</text>
<text x="54.6" y="73">D1</text>
<text x="151.3" y="77.3">MFP</text>
<text x="40.8" y="84">10 uF</text>
<text x="40.8" y="80.5">C11</text>
<text x="68.9" y="79.1">VBAT</text>
<text x="73.4" y="84">1 uF</text>
<text x="73.4" y="80.5">C17</text>
<text x="151.3" y="82.5">SCL</text>
<text x="151.3" y="80.8">SDA</text>
<text x="66.2" y="86.8" transform="rotate(-90 66.2 86.8)">R6</text>
<text x="69.5" y="86.8" transform="rotate(-90 69.5 86.8)">2 k</text>
<text x="95.7" y="87.4">C5</text>
<text x="97.2" y="89.4">8 MHz</text>
<text x="99" y="84">X1</text>
<text x="106" y="87.4">C6</text>
<text x="92.3" y="92.5">18 pF</text>
<text x="102.6" y="92.5">18 pF</text>
<text x="209.7" y="91.1" transform="rotate(-90 209.7 91.1)">VCC</text>
<text x="38.1" y="101.4">GND</text>
<text x="65.5" y="101.4">GND</text>
<text x="77.5" y="101.4">GND</text>
<text x="163.4" y="96.2" transform="rotate(-90 163.4 96.2)">VCC</text>
<text x="204.6" y="99.7">PF4</text>
<text x="204.6" y="101.4">PF5</text>
<text x="90.3" y="103.9" transform="rotate(-90 90.3 103.9)">R3</text>
<text x="93.5" y="103.9" transform="rotate(-90 93.5 103.9)">1 k</text>
<text x="132.5" y="107.6">AVRISP</text>
<text x="204.6" y="103.1">PF6</text>
<text x="204.6" y="104.8">PF7</text>
<text x="204.6" y="106.5">ISS</text>
<text x="45.8" y="112.4">R2</text>
<text x="49.2" y="112.2">22</text>
<text x="115.1" y="110.8">SW2</text>
<text x="142.8" y="111.7">VCC</text>
<text x="142.8" y="110">MISO</text>
<text x="142.8" y="113.4">SCLK</text>
<text x="45.8" y="117.5">R1</text>
<text x="49.2" y="117.3">22</text>
<text x="89.5" y="118.5">GND</text>
<text x="98.1" y="118.5">GND</text>
<text x="106.7" y="118.5">GND</text>
<text x="119.9" y="119" transform="rotate(-90 119.9 119)">RESET</text>
<text x="142.8" y="115.1">MOSI</text>
<text x="142.8" y="116.8">RESET</text>
<text x="32.9" y="125.4">GND</text>
<text x="141" y="122">GND</text>
<text x="209.7" y="123.7">GND</text>
<text x="118.7" y="130.6" transform="rotate(-90 118.7 130.6)">VCC</text>
<text x="151.3" y="130.6" transform="rotate(-90 151.3 130.6)">VCC</text>
<text x="67.2" y="132.3" transform="rotate(-90 67.2 132.3)">VCC</text>
<text x="202.8" y="132.3" transform="rotate(-90 202.8 132.3)">VCC</text>
<text x="102.4" y="140.8">LED1</text>
<text x="114.4" y="140.8">LED2</text>
<text x="126.5" y="140.8">LED3</text>
<text x="138.5" y="140.8">LED4</text>
<text x="186.5" y="142.6">LED5</text>
<text x="198.5" y="142.6">LED6</text>
<text x="210.6" y="142.6">LED7</text>
<text x="222.6" y="142.6">LED8</text>
<text x="59.7" y="154.3">0.1 uF</text>
<text x="59.7" y="150.9">C14</text>
<text x="147.2" y="154.3">0.1 uF</text>
<text x="147.2" y="150.9">C15</text>
<text x="67.9" y="158.9" transform="rotate(-90 67.9 158.9)">R7</text>
<text x="71.2" y="158.9" transform="rotate(-90 71.2 158.9)">1 k</text>
<text x="152" y="158.9" transform="rotate(-90 152 158.9)">R8</text>
<text x="155.3" y="158.9" transform="rotate(-90 155.3 158.9)">1 k</text>
<text x="67.2" y="171.7">GND</text>
<text x="151.3" y="171.7">GND</text>
<text x="58.6" y="175.2">LED_DATA</text>
<text x="58.6" y="178.6">LED_CLK</text>
<text x="81" y="190.6">GND</text>
<text x="165.1" y="190.6">GND</text>
</g>
<text font-size="1.7" fill="#800000" x="24.3" y="180.3">ISS LOGO</text>
<g font-size="1.4" fill="#808080">
<text x="51.1" y="35.9">4</text>
<text x="68.8" y="35.9">2</text>
<text x="195.3" y="35.9">1</text>
<text x="209.6" y="35.9">8</text>
<text x="51.1" y="37.6">5</text>
<text x="51.1" y="39.3">8</text>
<text x="55.1" y="36.7">L1</text>
<text x="55.1" y="38.4">VIN</text>
<text x="55.1" y="40.1">VINA</text>
<text x="61.7" y="38.4">VOUT</text>
<text x="63.8" y="40.1">FB</text>
<text x="64" y="36.7">L2</text>
<text x="68.8" y="37.6">1</text>
<text x="68.8" y="39.3">10</text>
<text x="195.3" y="39.3">2</text>
<text x="199.3" y="36.7">X1</text>
<text x="199.3" y="40.1">X2</text>
<text x="203.4" y="36.7">VCC</text>
<text x="203.4" y="40.1">MFP</text>
<text x="209.6" y="39.3">7</text>
<text x="51.1" y="44.5">6</text>
<text x="51.1" y="46.2">7</text>
<text x="51.1" y="47.9">9</text>
<text x="55.1" y="45.3">EN</text>
<text x="55.1" y="47">PS/SYNC</text>
<text x="195.3" y="42.8">3</text>
<text x="195.3" y="46.2">4</text>
<text x="199.3" y="43.5">VBAT SCL</text>
<text x="199.3" y="47">VSS</text>
<text x="203.4" y="47">SDA</text>
<text x="209.6" y="42.8">6</text>
<text x="209.6" y="46.2">5</text>
<text x="55.1" y="48.7">GND</text>
<text x="111.2" y="49.6">2</text>
<text x="111.2" y="51.4">7</text>
<text x="115.2" y="50.4">UVCC</text>
<text x="115.2" y="52.1">VBUS</text>
<text x="135.6" y="50.4">ADC0_PF0</text>
<text x="135.6" y="52.1">ADC1_PF1</text>
<text x="135.6" y="53.8">ADC4_PF4</text>
<text x="146.1" y="49.6">41</text>
<text x="146.1" y="51.4">40</text>
<text x="146.1" y="53.1">39</text>
<text x="25.8" y="54.8" transform="rotate(-90 25.8 54.8)">1</text>
<text x="27.5" y="59.5" transform="rotate(-90 27.5 59.5)">2</text>
<text x="29.2" y="54.8" transform="rotate(-90 29.2 54.8)">3</text>
<text x="110.4" y="54.8">14</text>
<text x="110.4" y="58.2">24</text>
<text x="110.4" y="59.9">44</text>
<text x="110.4" y="56.5">34</text>
<text x="115.2" y="55.5">VCC</text>
<text x="115.2" y="59">AVCC</text>
<text x="115.2" y="57.3">VCC</text>
<text x="135.6" y="55.6">ADC5_PF5</text>
<text x="135.6" y="57.3">ADC6_PF6</text>
<text x="135.6" y="59">ADC7_PF7</text>
<text x="146.1" y="54.8">38</text>
<text x="146.1" y="56.5">37</text>
<text x="146.1" y="58.2">36</text>
<text x="111.2" y="61.7">6</text>
<text x="111.2" y="65.1">3</text>
<text x="115.2" y="60.7">AVCC</text>
<text x="115.2" y="62.4">UCAP</text>
<text x="115.2" y="65.8">D-</text>
<text x="130" y="62.4">OC1B_ADC13_PB6</text>
<text x="130" y="64.1">OC1A_ADC12_PB5</text>
<text x="134.7" y="65.9">ADC11_PB4</text>
<text x="146.1" y="61.7">30</text>
<text x="146.1" y="63.4">29</text>
<text x="146.1" y="65.1">28</text>
<text x="110.4" y="70.2">25</text>
<text x="110.4" y="72">13</text>
<text x="111.2" y="66.8">4</text>
<text x="115.2" y="67.6">D+</text>
<text x="115.2" y="71">PD4_ICP_ADC8</text>
<text x="131" y="69.3">T0_OC4D_ADC10</text>
<text x="131.8" y="71">T1_OC4D_ADC9</text>
<text x="146.1" y="68.5">27</text>
<text x="146.1" y="70.2">26</text>
<text x="110.4" y="75.4">22</text>
<text x="111.2" y="77.1">1</text>
<text x="115.2" y="72.7">RESET</text>
<text x="115.2" y="76.1">PD5_XCK_CTS</text>
<text x="115.2" y="77.9">PE6_ANIO_INT6</text>
<text x="130.7" y="76.2">OC3A_OC4A_PC6</text>
<text x="131.7" y="74.4">ICP3_0C4A_PC7</text>
<text x="132.5" y="77.9">INT3_TXD_PD3</text>
<text x="146.1" y="73.7">32</text>
<text x="146.1" y="75.4">31</text>
<text x="146.1" y="77.1">21</text>
<text x="47.7" y="78.8">4</text>
<text x="47.7" y="84">1</text>
<text x="51.6" y="79.6">VIN</text>
<text x="56.3" y="81.3">PROG</text>
<text x="56.7" y="79.6">VBAT</text>
<text x="63.7" y="78.8">3</text>
<text x="63.7" y="80.5">5</text>
<text x="79.9" y="78.8">1</text>
<text x="79.9" y="80.5">2</text>
<text x="82.5" y="79.6">1</text>
<text x="82.5" y="81.3">2</text>
<text x="110.4" y="78.8">42</text>
<text x="110.4" y="80.5">33</text>
<text x="110.4" y="84">16</text>
<text x="115.2" y="79.6">AREF</text>
<text x="115.2" y="81.3">PE2_HWB</text>
<text x="127.9" y="83">OC0B_INT0_SCL_PD0</text>
<text x="132.3" y="79.6">INT2_RXD_PD2</text>
<text x="132.4" y="81.3">INT1_SDA_PD1</text>
<text x="146.1" y="78.8">20</text>
<text x="146.1" y="80.5">19</text>
<text x="146.1" y="82.3">18</text>
<text x="51.6" y="84.7">CE</text>
<text x="57.6" y="88.2">VSS</text>
<text x="63.7" y="87.4">2</text>
<text x="110.4" y="85.7">17</text>
<text x="115.2" y="84.7">XTAL2</text>
<text x="115.2" y="86.4">XTAL1</text>
<text x="127" y="86.4">OC0A_OC1C_RTS_PB7</text>
<text x="135.7" y="88.2">MISO_PB3</text>
<text x="135.7" y="89.9">MOSI_PB2</text>
<text x="146.1" y="85.7">12</text>
<text x="146.1" y="87.4">11</text>
<text x="146.1" y="89.1">10</text>
<text x="110.4" y="90.8">15</text>
<text x="110.4" y="92.6">23</text>
<text x="110.4" y="94.3">35</text>
<text x="110.4" y="96">43</text>
<text x="115.2" y="91.6">GND</text>
<text x="115.2" y="93.3">GND</text>
<text x="115.2" y="95">GND</text>
<text x="135.6" y="91.6">SCLK_PB1</text>
<text x="137.5" y="93.3">SS_PB0</text>
<text x="146.1" y="90.8">9</text>
<text x="146.1" y="92.6">8</text>
<text x="111.2" y="97.7">5</text>
<text x="115.2" y="96.7">GND</text>
<text x="115.2" y="98.5">UGND</text>
<text x="218.1" y="98.5">VCC</text>
<text x="218.1" y="100.2">1</text>
<text x="218.1" y="101.9">2</text>
<text x="218.1" y="103.6">3</text>
<text x="218.1" y="105.3">4</text>
<text x="218.1" y="107">ISS</text>
<text x="135.2" y="110.5">1</text>
<text x="135.2" y="112.2">2</text>
<text x="135.2" y="113.9">3</text>
<text x="139.2" y="109.7">1</text>
<text x="139.2" y="111.4">2</text>
<text x="139.2" y="113.1">3</text>
<text x="218.1" y="108.8">GND</text>
<text x="132.8" y="119.1">GND</text>
<text x="135.2" y="115.6">4</text>
<text x="135.2" y="117.3">5</text>
<text x="139.2" y="114.9">4</text>
<text x="139.2" y="116.6">5</text>
<text x="139.2" y="118.3">GND</text>
<text x="70.9" y="145.8">19</text>
<text x="70.9" y="149.2">20</text>
<text x="75.7" y="146.5">VCC</text>
<text x="75.7" y="149.9">VREG</text>
<text x="87.4" y="148.2">OUT_G0</text>
<text x="87.4" y="146.5">OUT_R0</text>
<text x="87.5" y="150">OUT_B0</text>
<text x="96.3" y="145.8">3</text>
<text x="96.3" y="147.5">4</text>
<text x="96.3" y="149.2">5</text>
<text x="155" y="145.8">19</text>
<text x="155" y="149.2">20</text>
<text x="159.8" y="146.5">VCC</text>
<text x="159.8" y="149.9">VREG</text>
<text x="171.5" y="148.2">OUT_G0</text>
<text x="171.6" y="146.5">OUT_R0</text>
<text x="171.6" y="150">OUT_B0</text>
<text x="180.4" y="145.8">3</text>
<text x="180.4" y="147.5">4</text>
<text x="180.4" y="149.2">5</text>
<text x="71.7" y="152.6">1</text>
<text x="75.7" y="153.4">IREF</text>
<text x="87.4" y="155.1">OUT_G1</text>
<text x="87.4" y="153.4">OUT_R1</text>
<text x="96.3" y="152.6">6</text>
<text x="96.3" y="154.3">7</text>
<text x="155.8" y="152.6">1</text>
<text x="159.8" y="153.4">IREF</text>
<text x="171.5" y="155.1">OUT_G1</text>
<text x="171.6" y="153.4">OUT_R1</text>
<text x="180.4" y="152.6">6</text>
<text x="180.4" y="154.3">7</text>
<text x="87.4" y="162">OUT_G2</text>
<text x="87.4" y="160.3">OUT_R2</text>
<text x="87.5" y="156.8">OUT_B1</text>
<text x="96.3" y="159.5">13</text>
<text x="96.3" y="161.2">14</text>
<text x="96.3" y="156.1">8</text>
<text x="171.5" y="162">OUT_G2</text>
<text x="171.6" y="160.3">OUT_R2</text>
<text x="171.6" y="156.8">OUT_B1</text>
<text x="180.4" y="159.5">13</text>
<text x="180.4" y="161.2">14</text>
<text x="180.4" y="156.1">8</text>
<text x="87.4" y="167.1">OUT_R3</text>
<text x="87.5" y="163.7">OUT_B2</text>
<text x="96.3" y="166.4">16</text>
<text x="96.3" y="162.9">15</text>
<text x="171.6" y="167.1">OUT_R3</text>
<text x="171.6" y="163.7">OUT_B2</text>
<text x="180.4" y="166.4">16</text>
<text x="180.4" y="162.9">15</text>
<text x="87.4" y="168.8">OUT_G3</text>
<text x="87.5" y="170.5">OUT_B3</text>
<text x="96.3" y="168.1">17</text>
<text x="96.3" y="169.8">18</text>
<text x="171.5" y="168.8">OUT_G3</text>
<text x="171.6" y="170.5">OUT_B3</text>
<text x="180.4" y="168.1">17</text>
<text x="180.4" y="169.8">18</text>
<text x="70.9" y="178.4">10</text>
<text x="71.7" y="174.9">9</text>
<text x="75.7" y="175.7">DATA_IN</text>
<text x="75.7" y="179.1">CLK_IN</text>
<text x="85.4" y="175.7">DATA_OUT</text>
<text x="86.5" y="179.1">CLK_OUT</text>
<text x="96.3" y="174.9">12</text>
<text x="96.3" y="178.4">11</text>
<text x="155" y="178.4">10</text>
<text x="155.8" y="174.9">9</text>
<text x="159.8" y="175.7">DATA_IN</text>
<text x="159.8" y="179.1">CLK_IN</text>
<text x="169.5" y="175.7">DATA_OUT</text>
<text x="170.6" y="179.1">CLK_OUT</text>
<text x="180.4" y="174.9">12</text>
<text x="180.4" y="178.4">11</text>
<text x="82.4" y="184.4" transform="rotate(-90 82.4 184.4)">2</text>
<text x="83.2" y="180.5" transform="rotate(-90 83.2 180.5)">GND</text>
<text x="84.9" y="180.5" transform="rotate(-90 84.9 180.5)">PAD</text>
<text x="166.6" y="184.4" transform="rotate(-90 166.6 184.4)">2</text>
<text x="167.3" y="180.5" transform="rotate(-90 167.3 180.5)">GND</text>
<text x="169" y="180.5" transform="rotate(-90 169 180.5)">PAD</text>
<text x="84.2" y="186.6" transform="rotate(-90 84.2 186.6)">PAD</text>
<text x="168.3" y="186.6" transform="rotate(-90 168.3 186.6)">PAD</text>
</g>
<g font-size="1.2" fill="#808080">
<text x="68.9" y="49.9" transform="rotate(-90 68.9 49.9)">TPS63001</text>
<text x="197.7" y="49.9">MCP7940N-E</text>
<text x="81.4" y="76.7">J2</text>
<text x="50.1" y="91.1">MCP73811</text>
<text x="113.6" y="106.5">ATmega32U4</text>
<text x="226" y="102.6" transform="rotate(-90 226 102.6)">J3</text>
<text x="28.4" y="115.6" transform="rotate(-90 28.4 115.6)">USB</text>
<text x="20.2" y="121.1">CON_USB-MICRO-6GND</text>
<text x="74.3" y="143.4">U5</text>
<text x="158.4" y="143.4">U6</text>
<text x="25.2" y="154.6">U$1</text>
<text x="25.2" y="159.7">U$2</text>
<text x="26" y="158">_4-BARE_MOUNTING_HOLE/.300</text>
<text x="25.2" y="164.9">U$3</text>
<text x="26" y="163.2">_4-BARE_MOUNTING_HOLE/.300</text>
<text x="25.2" y="170">U$4</text>
<text x="26" y="168.3">_4-BARE_MOUNTING_HOLE/.300</text>
<text x="26" y="173.5">_4-BARE_MOUNTING_HOLE/.300</text>
<text x="89.5" y="183.8">TLC5871</text>
<text x="173.7" y="183.8">TLC5871</text>
</g>
<g font-size="1.2" fill="#800000">
<text x="27.2" y="109.9">USB-micro-B</text>
<text x="32.9" y="111.1" transform="rotate(-90 32.9 111.1)">1</text>
<text x="32.9" y="119.9" transform="rotate(-90 32.9 119.9)">5</text>
<text x="24.3" y="182">V0.3</text>
</g>
<g font-size="1" fill="#800000">
<text x="30.3" y="112.2" transform="rotate(-90 30.3 112.2)">+5</text>
<text x="30.3" y="117.3" transform="rotate(-90 30.3 117.3)">ID D+ D-</text>
</g>
<text font-size=".7" fill="#800000" x="30.3" y="119.1" transform="rotate(-90 30.3 119.1)">Gnd</text>
</svg>
